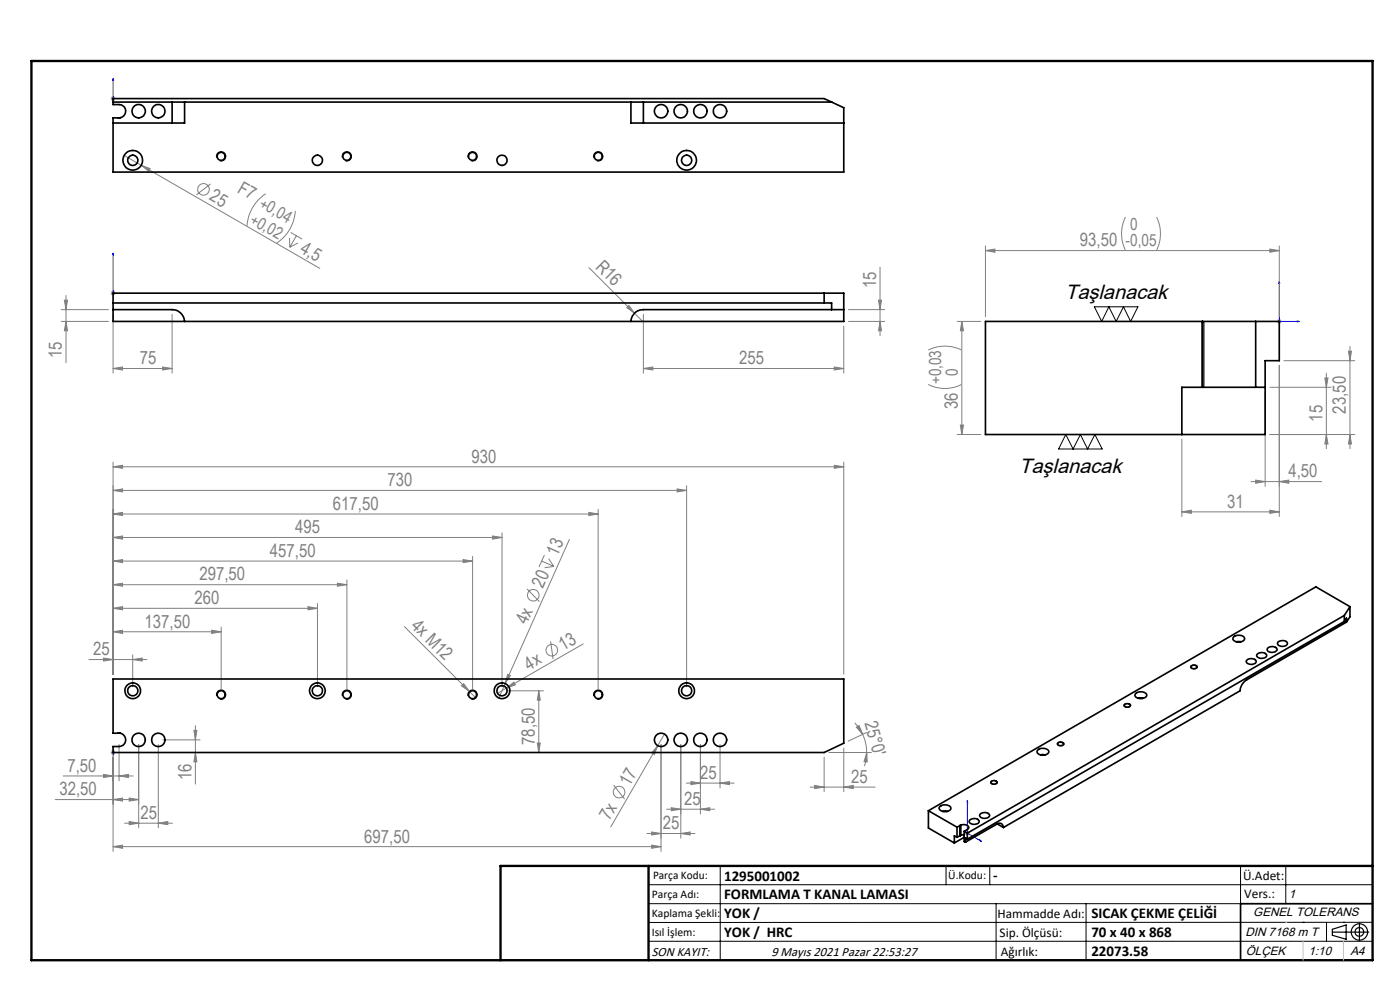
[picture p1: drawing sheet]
<svg xmlns="http://www.w3.org/2000/svg" width="297mm" height="210mm" viewBox="0 0 297 210" stroke-linecap="round" stroke-linejoin="round" font-family="sans-serif">
<g fill="none" stroke="#808080" stroke-width=".21">
<path d="M23.5 20.9h1M23.6 20.6l.7 .7M24 20.4v1M24.3 20.6l-.7 .7M26.4 33l41.4 23.9M30 35.1l1.9 .7-.4 .5zM44.7 39l-3 2.3M56.4 41.1a9 9 0 0 0-4 6.9M61.4 50.5l.1 1.9M61.7 49.3l2.4 1.4M62.7 44.7a8.8 8.8 0 0 1-4 6.9M62.9 50l-1.4 2.4"/>
<path d="M63.2 51.5l-1.7 .9M125 56.8l11.5 11.5M186.7 56.7v14.5M209.1 53.2l2-.4v.7zM209.1 52.2v15M209.1 53.2h62.3M238.8 46a7.8 7.8 0 0 0 0 7.1M245.4 46a8.1 8.1 0 0 1 0 7.1M269.4 52.8l2 .4-2 .3zM271.4 52.2v15M13 68.2h10M13 65.7h10"/>
<path d="M13.7 63.7h.6l-.3 2zM14 62.7v14.2M14 68.2l.3 2h-.6zM23.5 62.2h1M23.6 61.8l.7 .7M24 78.2l2-.4v.7zM24 61.7v1M24 66.7v12.5M24 78.2h12.5M24.3 61.8l-.7 .7M34.5 77.8l2 .4-2 .3zM36.5 66.7v12.5"/>
<path d="M133 65.3l.4-.5 1.2 1.7zM136.5 78.2l2-.4v.7zM136.5 78.2h42.5M136.5 66.7v12.5M177 77.8l2 .4-2 .3zM179 69.2v10M180 68.2h7.7M180 65.7h7.7M186.4 63.7h.6l-.3 2zM186.7 68.2l.3 2h-.6zM196.9 74.3a7.8 7.8 0 0 1 7.1 0M203.1 68.2h5"/>
<path d="M204 68.2v24M204 68.2l.4 2h-.7zM270.9 68.2h1M271 67.8l.7 .7M271.4 67.7v1M271.4 77.5v32.1M271.7 67.8l-.7 .7M272.4 76.5h15M281.4 79.2v16M286.1 74.5h.6l-.3 2zM286.4 73.5v21.7M24 99l2-.3v.6z"/>
<path d="M24 98v45M24 99h155M177 98.7l2 .3-2 .3zM179 98v45M196.9 81.6a7.8 7.8 0 0 0 7.1 0M203.1 92.2h5M203.7 90.2h.7l-.4 2zM250.7 93.2v16.4M268.4 83.2v20M269.4 82.2h13M281.1 80.2h.6l-.3 2zM281.4 92.2l.3 2h-.6z"/>
<path d="M286.4 92.2l.3 2h-.6zM287.4 92.2h-18M24 119l2-.3v.6zM24 114l2-.3v.7zM24 109l2-.3v.7zM24 104l2-.3v.6zM24 119h76.3M24 114h82.5M24 109h102.9M24 104h121.7M98.2 118.7l2.1 .3-2.1 .3zM100.3 118v28.4"/>
<path d="M104.5 113.7l2 .3-2 .4zM106.5 113v32.5M114.9 119l2.6 1.1M115.5 117.7l-1.2 2.6M116.4 118.5l1.1 1.6M120.8 114.4l-13.6 30.6M124.9 108.7l2 .3-2 .4zM126.9 108v38.4M143.7 103.7l2 .3-2 .3zM145.7 103v42.5M250.7 108.6l2-.4v.7zM250.7 108.6h20.7"/>
<path d="M265.4 102.2h15M266.4 101.8l2 .4-2 .3zM269.4 108.2l2 .4-2 .3zM271.4 102.2l2-.4v.7zM18.9 139.9h12.3M22 139.6l2 .3-2 .3zM24 124l2-.3v.6zM24 129l2-.3v.7zM24 134l2-.3v.7zM24 124h49.6M24 129h43.3M24 134h22.9"/>
<path d="M28.2 139.9l2-.3v.6zM28.2 138.9v6.6M44.9 133.7l2 .3-2 .4zM46.9 133v13.4M65.3 128.7l2 .3-2 .4zM67.3 128v17.5M71.6 123.7l2 .3-2 .3zM73.6 123v23.4M85.8 132.9l15.2 15.2M111.8 124.9l2.6 2.7M116.8 136.1l.5 3.7M117.5 120.1l-2 .3"/>
<path d="M123.7 136.6l-16.3 9.4M23.5 159.6h1M23.6 159.2l.7 .8M24 159.1v1M24.3 159.2l-.7 .8M25.3 157.9v7.7M29.4 157.9v17.7M33.6 157.9v17.7M34.6 156.9h7.8M41.1 154.9h.7l-.3 2zM41.5 153.9v12.4M41.5 159.6l.3 2h-.7z"/>
<path d="M98.4 145l1.2 1.6-1.7-1.1zM107.2 145l-1.4 3.1M107.4 146l1.6-1.3 .3 .6zM107.4 146l-1.8 1.1M107.5 146.5h7.8M107.7 143l.6 .3-1.1 1.7zM114 157.6h.6l-.3 2zM114.3 146.5v13.1M114.3 146.5l.3 2h-.6zM139.5 158.2l-.7 1.8-.5-.3zM139.5 158.2l-9.9 17.2M140.2 157.9v22.7"/>
<path d="M141 155.7l-1.5 2.5M144.4 157.9v19.9M148.6 157.9v14.8M152.8 157.9v9.2M175.8 159.6h9.1M179 158.7v9.2M181.3 153.3l1.2 1.5 .5 1M181.7 154.3l.5-.4 .8 1.9zM183 155.8a9.9 9.9 0 0 1 .9 3.8M183.9 159.6l.1 2h-.7zM183.9 159.6l-.1 1.1-.4 1.8M183.9 155.4l-4 1.8"/>
<path d="M11.7 169.6h17.7M13.4 164.6h14.9M22 164.3l2 .3-2 .3zM24 169.6l2-.3v.6zM24 179.6l2-.3v.6zM24 160.6v20M24 179.6h116.2M25.3 164.6l1.9-.3v.6zM26.4 174.6h10.2M27.4 174.3l2 .3-2 .3zM27.4 169.3l2 .3-2 .3zM33.6 174.6l2-.3v.6z"/>
<path d="M130.2 166.5l2.3 3M137.2 176.8h10.2M138.3 179.3l1.9 .3-1.9 .3zM138.3 176.5l1.9 .3-1.9 .3zM141.4 171.7h10.2M142.4 171.3l2 .4-2 .3zM144.4 176.8l2-.3v.6zM145.6 166.1h10.2M146.6 165.8l2 .3-2 .3zM148.6 171.7l2-.4v.7zM152.8 166.1l1.9-.3v.6zM171.8 167h13.8"/>
<path d="M172.8 166.6l2 .4-2 .3zM174.8 160.6v7.3M179 167l2-.4v.7zM204.7 176.7h1M204.9 176.4l.7 .7M205.2 176.2v1M205.6 176.4l-.7 .7"/>
<circle cx="43.2" cy="40.2" r="1.23"/>
<circle cx="113.1" cy="126.3" r="1.22"/>
<circle cx="117.1" cy="137.9" r="1.23"/>
<circle cx="131.3" cy="168" r="1.23"/>
</g>
<g fill="none" stroke="#000" stroke-width=".21">
<path d="M25.7 24.9l-.3 .2h-.3M45.9 33.4a1.01 1.01 0 0 1 .9-1.2 1.01 1.01 0 0 1 1.1 1.1 1.01 1.01 0 0 1-1.3 .8M72.6 33.4a1.01 1.01 0 0 1 .9-1.2 1.01 1.01 0 0 1 1.1 1.1 1.01 1.01 0 0 1-1.3 .8M99.3 33.4a1.01 1.01 0 0 1 .9-1.2 1.01 1.01 0 0 1 1.1 1.1 1.01 1.01 0 0 1-1.3 .8M125.9 33.4a1.01 1.01 0 0 1 .9-1.2 1.01 1.01 0 0 1 1.1 1.1 1.01 1.01 0 0 1-1.3 .8M232.2 65.1h9.2l-1.5 3.1-1.6-3.1-1.5 3.1-1.6-3.1-1.5 3.1zM255.4 68.2v14M226.1 92.2l1.5 3 1.6-3 1.5 3 1.6-3 1.5 3h-9.2zM24.9 155.5a.6 .6 0 0 1 .8 .1M45.9 147.6a1.01 1.01 0 0 1 .9-1.3 1.01 1.01 0 0 1 1.1 1.1 1.01 1.01 0 0 1-1.3 .9M72.6 147.6a1.01 1.01 0 0 1 .9-1.3 1.01 1.01 0 0 1 1.1 1.1 1.01 1.01 0 0 1-1.3 .9M99.3 147.6a1.01 1.01 0 0 1 .9-1.3 1.01 1.01 0 0 1 1.1 1.1 1.01 1.01 0 0 1-1.3 .9"/>
<path d="M125.9 147.6a1.01 1.01 0 0 1 .9-1.3 1.01 1.01 0 0 1 1.1 1.1 1.01 1.01 0 0 1-1.3 .9M224.3 157.6a.84 .84 0 0 1 1.4 .3 .88 .88 0 0 1-1.4-.2zM238.4 149.5a.95 .95 0 0 1 1.5 .1 .83 .83 0 0 1-.8 .5 .83 .83 0 0 1-.7-.5zM252.6 141.3a.93 .93 0 0 1 1.4 .2 .82 .82 0 0 1-.7 .4 .82 .82 0 0 1-.7-.5zM204 175l-.5 .2M210.3 165.7a.84 .84 0 0 1 1.3 .4 .87 .87 0 0 1-1.5-.2zM137.6 187.7h153.6M137.6 191.7h153.6M137.6 199.7h153.6M152.8 183.7v20M200.7 183.7v4M210 183.7v4"/>
<path d="M211.3 191.7v12M230.4 191.7v12M263.2 183.7v20M272.8 183.7v8M276.4 195.6h.1M281.4 195.6v4.1M285 195.6h.1M291.2 195.6l-153.6 .1"/>
</g>
<g fill="none" stroke="#000" stroke-width=".25">
<path d="M282.6 197.7h7.8M282.6 197.1l3-.9v3l-3-.8zM288.4 195.8v3.8M106.2 203.7h185"/>
<circle cx="288.4" cy="197.7" r="1.74"/>
<circle cx="288.4" cy="197.7" r=".93"/>
</g>
<g fill="none" stroke="#00f" stroke-width=".21">
<path d="M24 16.7v.4v-.4M24 16.7v4.2M24 20.8v.2zM24 20.9h.1M24 53.7v.4v-.4M24 53.7v8.5M271.4 59.7l.1 .4h-.2zM271.4 59.7v8.5h4.2M24 62.1v.2zM24 62.2h.1M275.2 68.1l.4 .1-.4 .1zM24 159.5v.2z"/>
<path d="M24 159.6h.1M24 159.6v4.3M24 163.9v-.5v.5M205.2 169.8l.1 .4-.2-.1zM205.2 169.8v6.9l3 1.8M207.9 178.2l.3 .3-.3-.1z"/>
</g>
<path d="M291.2 191.7h-28v12" fill="none" stroke="#000" stroke-width=".35"/>
<path d="M6.7 12.9h284.5v190.8h-284.5zM137.6 183.7v20M291.2 183.7h-185v20" fill="none" stroke="#000" stroke-width=".5"/>
<path d="M276.4 199.7v4M285 199.7v4" fill="none" stroke="#c0c0c0" stroke-width=".21"/>
<path d="M272.8 195.6h.1" fill="none" stroke="#c0c0c0" stroke-width=".25"/>
<g fill="#00f">
<path d="M24 62.1v.2zM24 53.7v.4z"/>
<path d="M275.2 68.1l.4 .1-.4 .1zM271.4 59.7l.1 .4h-.2z"/>
<path d="M24 16.7v.4zM24 20.8v.2z"/>
<path d="M24 163.4v.5zM24 159.5v.2z"/>
<path d="M207.9 178.2l.3 .3-.3-.1zM205.2 169.8l.1 .4-.2-.1z"/>
</g>
<g fill="#808080">
<path d="M133 65.3l.4-.5 1.2 1.7z"/>
<path d="M98.4 145l1.2 1.6-1.7-1.1z"/>
<path d="M107.4 146l1.6-1.3 .3 .6z"/>
<path d="M139.5 158.2l-.7 1.8-.5-.3z"/>
<path d="M107.7 143l.6 .3-1.1 1.7z"/>
<path d="M30 35.1l1.9 .7-.4 .5z"/>
<path d="M183.9 159.6l.1 2h-.7zM181.7 154.3l.5-.4 .8 1.9z"/>
<path d="M269.4 108.2l2 .4-2 .3zM250.7 108.6l2-.4v.7z"/>
<path d="M179 167l2-.4v.7zM172.8 166.6l2 .4-2 .3zM71.6 123.7l2 .3-2 .3zM24 124l2-.3v.6zM65.3 128.7l2 .3-2 .4zM24 129l2-.3v.7zM44.9 133.7l2 .3-2 .4zM24 134l2-.3v.7zM28.2 139.9l2-.3v.6zM22 139.6l2 .3-2 .3z"/>
<path d="M24 78.2l2-.4v.7zM34.5 77.8l2 .4-2 .3zM24 99l2-.3v.6zM177 98.7l2 .3-2 .3zM142.4 171.3l2 .4-2 .3zM148.6 171.7l2-.4v.7zM146.6 165.8l2 .3-2 .3zM152.8 166.1l1.9-.3v.6zM27.4 174.3l2 .3-2 .3zM33.6 174.6l2-.3v.6zM266.4 101.8l2 .4-2 .3zM271.4 102.2l2-.4v.7z"/>
<path d="M22 164.3l2 .3-2 .3zM25.3 164.6l1.9-.3v.6zM24 169.6l2-.3v.6zM27.4 169.3l2 .3-2 .3zM24 179.6l2-.3v.6zM138.3 179.3l1.9 .3-1.9 .3z"/>
<path d="M269.4 52.8l2 .4-2 .3zM209.1 53.2l2-.4v.7z"/>
<path d="M281.1 80.2h.6l-.3 2zM281.4 92.2l.3 2h-.6z"/>
<path d="M13.7 63.7h.6l-.3 2zM14 68.2l.3 2h-.6zM186.4 63.7h.6l-.3 2zM186.7 68.2l.3 2h-.6zM41.1 154.9h.7l-.3 2zM41.5 159.6l.3 2h-.7zM114.3 146.5l.3 2h-.6zM114 157.6h.6l-.3 2zM204 68.2l.4 2h-.7zM203.7 90.2h.7l-.4 2zM286.1 74.5h.6l-.3 2zM286.4 92.2l.3 2h-.6z"/>
<path d="M136.5 78.2l2-.4v.7zM177 77.8l2 .4-2 .3zM24 119l2-.3v.6zM98.2 118.7l2.1 .3-2.1 .3zM24 114l2-.3v.7zM104.5 113.7l2 .3-2 .4zM24 109l2-.3v.7zM124.9 108.7l2 .3-2 .4zM24 104l2-.3v.6zM143.7 103.7l2 .3-2 .3zM138.3 176.5l1.9 .3-1.9 .3zM144.4 176.8l2-.3v.6z"/>
</g>
<g fill="none" stroke="#000" stroke-width=".35">
<path d="M24 20.9h150.8l4.2 2v13.6h-155v-11.5h1.1a1.42 1.42 0 0 0 1.5-1.3 1.42 1.42 0 0 0-1.3-1.5h-1.3zM24 21.7h12.5M36.5 21.7h2.7M36.5 21.7v4.4M39.2 21.7v4.4h-15.2M39.2 21.7h94.6M133.8 21.7h2.7M133.8 21.7v4.4h45.2M136.5 21.7h39.9M136.5 21.7v4.4M24 65.7h12.5a2.65 2.65 0 0 1 2.7 2.5M24 62.2h155v6h-155z"/>
<path d="M24 64.3h152.4v1.4M174.8 62.2v2.1M179 65.7h-42.5a2.59 2.59 0 0 0-2.7 2.5M255.1 68.2v14M255.1 68.2h11.3M255.1 68.2h-46v24h59.3v-10M266.4 68.2h5v8.3h-3v5.7M266.4 68.2v14M255.1 82.2h11.3M255.1 82.2h-4.4v10M266.4 82.2h2M261.8 135.1a1.59 1.59 0 0 1 2.3 .3 1.41 1.41 0 0 1-2.6 .1z"/>
<path d="M262.3 136.1h1M266.7 138.8a1.25 1.25 0 0 1 2 .3 1.23 1.23 0 0 1-2.1-.1zM269 137.4a1.26 1.26 0 0 1 1.9 .4 1.22 1.22 0 0 1-2.1 0zM271.1 136.2a1.3 1.3 0 0 1 2 .3 1.2 1.2 0 0 1-2.1-.1zM285.2 130.6v1.2M285.2 131.8l-80 46.2M285.2 130.6l-80 46.1M285.2 131.8l.4-.7v.9M285.6 132l-21.1 12.2a2.95 2.95 0 0 0-1.4 2.3l-50.2 29M286.4 128.7l-7.2-4.2-82.2 47.5M286.4 128.7l-1.2 1.9M286.4 128.7v2.1l-.8 1.2"/>
<path d="M24 144h155v13.6l-4.2 2h-150.8v-1.2a2.81 2.81 0 0 0 2.1-.3 1.41 1.41 0 0 0 .5-1.7 1.41 1.41 0 0 0-1.5-.9h-1.1zM220.1 159.2a1.58 1.58 0 0 1 2.4 .2 1.4 1.4 0 0 1-1.2 .8 1.4 1.4 0 0 1-1.3-.8zM224.5 157.5a.66 .66 0 0 1 1.1 .4 .71 .71 0 0 1-1.2-.2zM238.6 149.5a.8 .8 0 0 1 1.2 .1 .71 .71 0 0 1-.7 .4 .71 .71 0 0 1-.6-.4zM241 147.1a1.44 1.44 0 0 1 2.3 .5 1.48 1.48 0 0 1-2.5-.1zM241.5 148.1h1M252.8 141.2a.65 .65 0 0 1 .7-.1 .65 .65 0 0 1 .4 .5 .74 .74 0 0 1-1.2-.2zM264.4 140.2a1.35 1.35 0 0 1 2.1 0 1.18 1.18 0 0 1-2 .4zM197 172l6 3.5M197 172v3.6l5.5 3.2M199.4 171.1a1.58 1.58 0 0 1 2.3 .3 1.43 1.43 0 0 1-2.4 .3l-.1-.3zM200 172.1h1"/>
<path d="M203 175.5v2.1M203 177.6l-.5-.3v1.5M203.6 175.1l-.6 .4M203.6 175.1v2.2M203.6 177.3l-.6 .3M203.8 175a1.14 1.14 0 0 1 1.7 .6l-.1 .3-.9 .4M203.8 175l-.2 .1M203.8 177.2l-.2 .1M203.8 175v2.2M204.5 177.1l-.7 .1M204.5 176.3l.7 .4M204.5 176.3v2.2l.3 .1"/>
<path d="M204.5 177.6l-2 1.2M205.2 176.7v1.3M205.2 178l-.4-.2v.8M205.7 174a1.25 1.25 0 0 1 2 .3 1.23 1.23 0 0 1-2.1-.1zM207.9 172.7a1.27 1.27 0 0 1 2 .3 1.22 1.22 0 0 1-2.1 0zM210.3 165.8a.74 .74 0 0 1 1.2 .2 .71 .71 0 0 1-.7 .3 .71 .71 0 0 1-.6-.4zM211.5 174.8l1.4 .7M212.9 175.5a.84 .84 0 0 0-.5-.8 .84 .84 0 0 0-.9 .1l-6.7 3.8M220.8 160.1h1"/>
<circle cx="28.2" cy="34" r="1.08"/>
<circle cx="28.2" cy="34" r="2.08"/>
<circle cx="29.4" cy="23.6" r="1.41"/>
<circle cx="33.6" cy="23.6" r="1.42"/>
<circle cx="46.9" cy="33.2" r=".85"/>
<circle cx="67.3" cy="34" r="1.08"/>
<circle cx="73.6" cy="33.2" r=".85"/>
<circle cx="100.3" cy="33.2" r=".85"/>
<circle cx="106.5" cy="34" r="1.08"/>
<circle cx="126.9" cy="33.2" r=".85"/>
<circle cx="140.2" cy="23.6" r="1.43"/>
<circle cx="144.4" cy="23.6" r="1.43"/>
<circle cx="145.7" cy="34" r="1.09"/>
<circle cx="145.7" cy="34" r="2.08"/>
<circle cx="148.6" cy="23.6" r="1.42"/>
<circle cx="152.7" cy="23.6" r="1.42"/>
<circle cx="28.2" cy="146.5" r="1.67"/>
<circle cx="28.2" cy="146.5" r="1.08"/>
<circle cx="29.4" cy="156.9" r="1.42"/>
<circle cx="33.6" cy="156.9" r="1.42"/>
<circle cx="46.9" cy="147.4" r=".85"/>
<circle cx="67.3" cy="146.5" r="1.66"/>
<circle cx="67.3" cy="146.5" r="1.08"/>
<circle cx="73.6" cy="147.4" r=".85"/>
<circle cx="100.3" cy="147.4" r=".85"/>
<circle cx="106.5" cy="146.5" r="1.08"/>
<circle cx="106.5" cy="146.5" r="1.67"/>
<circle cx="126.9" cy="147.4" r=".85"/>
<circle cx="140.2" cy="156.9" r="1.43"/>
<circle cx="144.4" cy="156.9" r="1.43"/>
<circle cx="145.7" cy="146.5" r="1.09"/>
<circle cx="145.7" cy="146.5" r="1.67"/>
<circle cx="148.6" cy="156.9" r="1.42"/>
<circle cx="152.7" cy="156.9" r="1.42"/>
</g>
<g font-size="4.4">
<text x="226" y="63.4">Taşlanacak</text>
<text x="216.2" y="100.2">Taşlanacak</text>
</g>
<g font-size="3.9" fill="#808080">
<text x="50.2" y="40.7" transform="rotate(30 50.2 40.7)">F7 +0,04</text>
<text x="44.2" y="42.3" transform="rotate(30 44.2 42.3)">25</text>
<text x="63.4" y="53.4" transform="rotate(30 63.4 53.4)">4,5</text>
<text x="229.1" y="52.3">93,50 -0,05</text>
<text x="126.2" y="56.8" transform="rotate(45 126.2 56.8)">R16</text>
<text x="185.8" y="61.1" transform="rotate(-90 185.8 61.1)">15</text>
<text x="13.1" y="76" transform="rotate(-90 13.1 76)">15</text>
<text x="29.6" y="77.3">75</text>
<text x="156.8" y="77.3">255</text>
<text x="203.2" y="86.8" transform="rotate(-90 203.2 86.8)">36</text>
<text x="280.5" y="89.4" transform="rotate(-90 280.5 89.4)">15</text>
<text x="285.5" y="87.7" transform="rotate(-90 285.5 87.7)">23,50</text>
<text x="100" y="98.1">930</text>
<text x="273.3" y="101.3">4,50</text>
<text x="82.2" y="103.1">730</text>
<text x="260.3" y="107.7">31</text>
<text x="62.6" y="113.1">495</text>
<text x="70.6" y="108.1">617,50</text>
<text x="57.3" y="118.1">457,50</text>
<text x="118.2" y="118.1" transform="rotate(-66 118.2 118.1)">13</text>
<text x="42.3" y="123.1">297,50</text>
<text x="115.2" y="124.9" transform="rotate(-66 115.2 124.9)">20</text>
<text x="41.3" y="128.1">260</text>
<text x="30.7" y="133.1">137,50</text>
<text x="87" y="132.9" transform="rotate(45 87 132.9)">4x M12</text>
<text x="111.8" y="132.6" transform="rotate(-66 111.8 132.6)">4x</text>
<text x="19.8" y="139">25</text>
<text x="112.2" y="142.2" transform="rotate(-30 112.2 142.2)">4x</text>
<text x="119.5" y="138" transform="rotate(-30 119.5 138)">13</text>
<text x="183.4" y="153.3" transform="rotate(74 183.4 153.3)">25°0'</text>
<text x="113.4" y="158" transform="rotate(-90 113.4 158)">78,50</text>
<text x="14.3" y="163.7">7,50</text>
<text x="40.6" y="165.4" transform="rotate(-90 40.6 165.4)">16</text>
<text x="133.5" y="166.9" transform="rotate(-60 133.5 166.9)">17</text>
<text x="148.5" y="165.2">25</text>
<text x="180.6" y="166.1">25</text>
<text x="12.6" y="168.7">32,50</text>
<text x="29.8" y="173.7">25</text>
<text x="145.1" y="170.8">25</text>
<text x="77.3" y="178.7">697,50</text>
<text x="129.3" y="174.2" transform="rotate(-60 129.3 174.2)">7x</text>
<text x="140.6" y="175.9">25</text>
</g>
<g font-size="3.5" fill="#808080">
<text x="52.8" y="47.3" transform="rotate(30 52.8 47.3)">+0,02</text>
<text x="239.7" y="48.8">0</text>
<text x="199.7" y="81.5" transform="rotate(-90 199.7 81.5)">+0,03</text>
<text x="203.2" y="79.9" transform="rotate(-90 203.2 79.9)">0</text>
</g>
<g font-size="3.2">
<text x="153.6" y="186.8">1295001002</text>
<text x="153.6" y="190.8">FORMLAMA T KANAL LAMASI</text>
<text x="210.7" y="186.6">-</text>
<text x="153.6" y="194.8">YOK /</text>
<text x="231.5" y="194.8">SICAK ÇEKME ÇELİĞİ</text>
<text x="153.6" y="198.8">YOK / HRC</text>
<text x="231.5" y="198.7">70 x 40 x 868</text>
<text x="231.5" y="202.8">22073.58</text>
</g>
<g font-size="2.8">
<text x="263.7" y="186.7">Ü.Adet:</text>
<text x="263.9" y="190.5">Vers.:</text>
<text x="211.6" y="194.8">Hammadde Adı:</text>
<text x="138.3" y="202.8">SON KAYIT:</text>
<text x="163.6" y="202.8">9 Mayıs 2021 Pazar 22:53:27</text>
<text x="212.1" y="198.7">Sip. Ölçüsü:</text>
<text x="212.3" y="202.7">Ağırlık:</text>
</g>
<g font-size="2.6">
<text x="273.4" y="190.4">1</text>
<text x="265.9" y="194.4">GENEL TOLERANS</text>
<text x="264.2" y="198.5">DIN 7168 m T</text>
<text x="264.3" y="202.6">ÖLÇEK</text>
<text x="277.6" y="202.6">1:10</text>
<text x="286.5" y="202.6">A4</text>
</g>
<g font-size="2.5">
<text x="138.3" y="190.5">Parça Adı:</text>
<text x="138.5" y="186.5">Parça Kodu:</text>
<text x="201.2" y="186.5">Ü.Kodu:</text>
<text x="138.3" y="194.5">Kaplama Şekli:</text>
<text x="138.3" y="198.6">Isıl İşlem:</text>
</g>
</svg>
